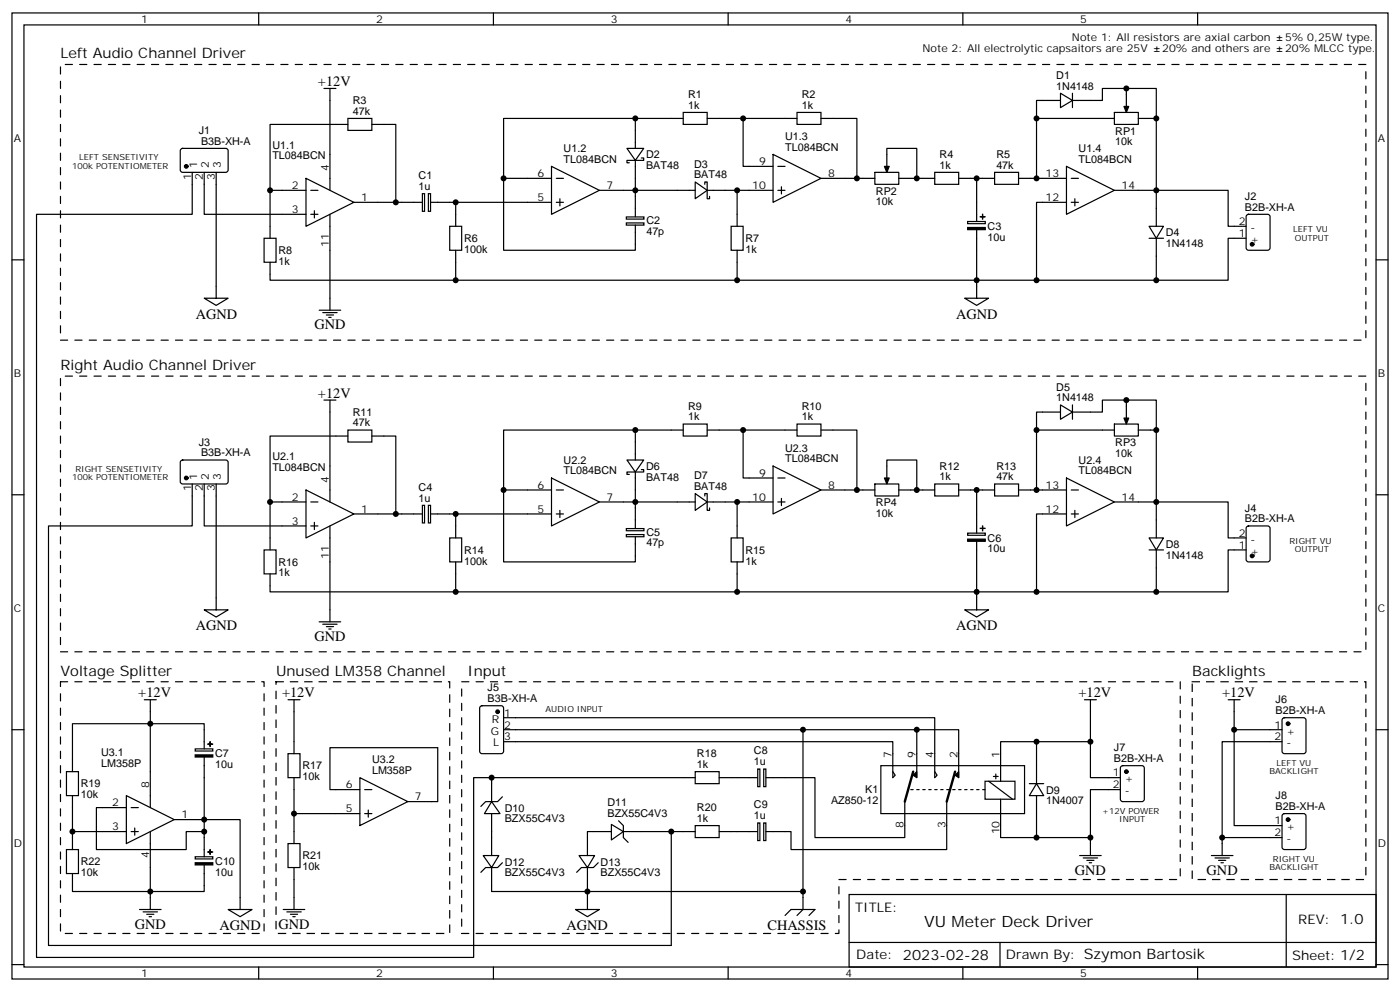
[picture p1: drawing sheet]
<svg xmlns="http://www.w3.org/2000/svg" width="412mm" height="292mm" viewBox="0 0 412 292" stroke-linecap="round" stroke-linejoin="round" font-family="sans-serif">
<g fill="none" stroke="#000" stroke-width=".35">
<path d="M3.5 3.8h405.4v284.3h-405.4zM7.1 7.3h398.2v277.3h-398.2zM76.2 3.8v3.5M145.3 3.8v3.5M214.5 3.8v3.5M283.6 3.8v3.5M352.8 3.8v3.5M95.4 26h3.6M97.2 26v30M102.5 34.9h7v3.5h-7zM102.5 36.6h-22.9v33.5M109.5 36.6h7.1v22.9h7.8"/>
<path d="M187.1 34.9h14.2M201.3 33.1h7v3.5h-7zM208.3 34.9h26.5M218.9 34.9v14.1h8.8M234.8 33.1h7v3.5h-7zM241.8 34.9h10.6v17.6h-10.6M312.4 27.4l3.5 2.2-3.5 2.1zM312.4 29.6h-7.1v5.3M315.9 27.4v4.3M328.3 34.9h-23v17.6h-5.3M328.3 33.1h7v3.5h-7zM331.8 31.3v-5.3h8.8v8.9"/>
<path d="M331.8 26h-7.1v3.6h-8.8M335.3 34.9h5.3v21.1h-12.3M53.3 43.9l.5-.2h13l.4 .7-.1 5.9-.6 .4h-13l-.4-.7v-5.6zM56.6 50.7v12.4h-45.8v218.7h128.7v-52.9h5.3M60.1 50.7v12.4h30M63.7 50.7v37.1M79.6 56h10.5M90.1 52.5l14.1 7-14.1 7.1zM91.5 56h2.2M104.2 59.5h12.4M124.4 57h.7v5.2h-.7zM126.2 57h.6v5.2h-.6z"/>
<path d="M126.8 59.5h7.4v7.1M134.2 59.5h28.3M148.3 52.5v21.2h38.8v-7.4M162.5 49l14.1 7-14.1 7.1zM163.9 52.5h2.1M163.9 59.5h2.1M164.9 58.5v2.1M184.7 43.7h4.9l-2.5 3.5zM187.1 47.2v8.8h-10.5M187.1 43.7v-8.8h-38.8v17.6h14.2M188.9 46.5h.7v.7h-4.9v.7h.7M204.8 53.6l3.5 2.4-3.5 2.5z"/>
<path d="M204.8 56h-17.7v7.8M207.6 54.3v-.7h.7v4.9h.7v-.7M208.3 56h8.8v10.6M217.1 56h10.6M227.7 45.4l14.1 7.1-14.1 7zM229.1 56h2.1M229.1 49h2.1M230.2 55v2.1M252.4 52.5h5.3M257.7 50.7h7.1v3.6h-7.1zM261.2 49v-5.3h8.9v8.8h5.2M264.8 52.5h5.3"/>
<path d="M275.3 50.7h7.1v3.6h-7.1zM282.4 52.5h5.3v12.7M287.7 52.5h5.3M293 50.7h7v3.6h-7zM305.3 52.5h8.8M314.1 59.5h-8.8v23M314.1 49l14.2 7-14.2 7.1zM315.6 52.5h2.1M315.6 59.5h2.1M316.6 58.5v2.1M3.5 76.5h3.6M77.8 70.1h3.5v7.1h-3.5z"/>
<path d="M91.5 63.1h2.2M92.6 62v2.1M97.2 63.1v28.2M132.5 66.6h3.5v7.1h-3.5zM134.2 73.7v8.8M184.5 63.9h5.2v.6h-5.2zM184.5 65.6h5.2v.7h-5.2zM215.4 66.6h3.5v7.1h-3.5zM217.1 73.7v8.8M285 65.2h5.2v.6h-5.2zM287.7 67.7v20.1M338.5 66.6h4.2l-2.1 3.5z"/>
<path d="M338.5 70.1h4.2M340.6 66.6v-10.6h21.2v10.6h5.3M340.6 70.1v12.4h-261v-5.3M367.1 70.1h-5.3v12.4h-21.2M367.3 63.3l.5-.2h5.6l.7 .4v9.5l-.4 .6-5.9 .1-.7-.5v-9.4zM405.3 76.5h3.6M60.1 87.8h7.1l-3.5 2.1zM94 91.3h6.4M95.1 92h4.2M96.1 92.7h2.1M96.8 93.4h.7M284.2 87.8h7l-3.5 2.1z"/>
<path d="M95.4 117.8h3.6M97.2 117.8v29.9M312.4 119.2l3.5 2.1-3.5 2.1zM315.9 119.2v4.2M331.8 117.8h-7.1v3.5h-8.8M53.3 135.6l.5-.2 13 .1 .4 .6-.1 5.9-.6 .5-13-.1-.4-.7v-5.6zM102.5 126.6h7v3.5h-7zM102.5 128.3h-22.9v33.6M109.5 128.3h7.1v23h7.8M184.7 135.4h4.9l-2.5 3.5zM187.1 135.4v-8.8h-38.8v17.6h14.2M187.1 138.9v8.8h-10.5"/>
<path d="M187.1 126.6h14.2M188.9 138.2h.7v.7h-4.9v.7h.7M201.3 124.8h7v3.5h-7zM208.3 126.6h26.5M218.9 126.6v14.1h8.8M227.7 137.2l14.1 7-14.1 7.1zM234.8 124.8h7v3.5h-7zM241.8 126.6h10.6v17.6h-10.6M312.4 121.3h-7.1v5.3M328.3 124.8h7v3.5h-7zM328.3 126.6h-23v17.6h-5.3M331.8 123v-5.2h8.8v8.8"/>
<path d="M335.3 126.6h5.3v21.1h-12.3M3.5 145.6h3.6M56.6 142.5v12.3h-42.3v123.5h183.4v-33.5M60.1 142.5v12.3h30M63.7 142.5v37M79.6 147.7h10.5M90.1 144.2l14.1 7.1-14.1 7zM91.5 147.7h2.2M91.5 154.8h2.2M92.6 153.7v2.2M97.2 154.8v28.2M104.2 151.3h12.4"/>
<path d="M124.4 148.7h.7v5.2h-.7zM126.2 148.7h.6v5.2h-.6zM126.8 151.3h7.4v7M132.5 158.3h3.5v7.1h-3.5zM134.2 151.3h28.3M148.3 144.2v21.2h38.8v-7.4M162.5 140.7l14.1 7-14.1 7.1zM163.9 151.3h2.1M163.9 144.2h2.1M164.9 150.2v2.1M184.5 155.6h5.2v.6h-5.2zM184.5 157.3h5.2v.7h-5.2z"/>
<path d="M204.8 145.3l3.5 2.4-3.5 2.5zM204.8 147.7h-17.7v7.8M207.6 146v-.7h.7v4.9h.7v-.7M208.3 147.7h8.8v10.6M215.4 158.3h3.5v7.1h-3.5zM217.1 147.7h10.6M229.1 147.7h2.1M229.1 140.7h2.1M230.2 146.7v2.1M252.4 144.2h5.3M257.7 142.5h7.1v3.5h-7.1zM261.2 140.7v-5.3h8.9v8.8h5.2"/>
<path d="M264.8 144.2h5.3M275.3 142.5h7.1v3.5h-7.1zM282.4 144.2h5.3v12.7M285 156.9h5.2v.7h-5.2zM287.7 159.4v20.1M287.7 144.2h5.3M293 142.5h7v3.5h-7zM305.3 144.2h8.8M314.1 140.7l14.2 7-14.2 7.1zM314.1 151.3h-8.8v22.9M315.6 151.3h2.1M315.6 144.2h2.1"/>
<path d="M316.6 150.2v2.1M338.5 158.3h4.2l-2.1 3.6zM340.6 158.3v-10.6h21.2v10.6h5.3M367.3 155l.5-.2h5.6l.7 .4v9.5l-.4 .6-5.9 .1-.7-.5v-9.4zM405.3 145.6h3.6M60.1 179.5h7.1l-3.5 2.1zM77.8 161.9h3.5v7h-3.5zM134.2 165.4v8.8M217.1 165.4v8.8M284.2 179.5h7l-3.5 2.1zM338.5 161.9h4.2M340.6 161.9v12.3h-261v-5.3"/>
<path d="M367.1 161.9h-5.3v12.3h-21.2M94 183h6.4M95.1 183.7h4.2M96.1 184.4h2.1M96.8 185.1h.7M3.5 214.8h3.6M42.5 206h3.5M44.3 206v31.7M84.8 206h3.6M86.6 206v15.8M141.5 207.9l.5-.2h5.6l.7 .4v13l-.4 .7h-5.9l-.7-.4v-13zM148.3 211.2h127v17.7l.7-.7-.7-1.1"/>
<path d="M148.3 214.8h121.8v14.1M148.3 218.3h114.7v10.6l.7-.7-.7-1.1M236.5 214.8v52.9l-1.7 1.8M270.1 214.8h12.3v14.1M305.3 218.3h15.9M319.4 206h3.6M321.2 206v22.9h8.8M361.8 206h3.5M363.5 206v37h14.1M363.5 214.8h14.1M377.6 218.3h-17.6v28.2M377.9 211.4l.5-.2h5.6l.6 .5 .1 9.4-.5 .7h-5.8l-.7-.4-.1-9.5z"/>
<path d="M405.3 214.8h3.6M19.6 227.1h3.5v7.1h-3.5zM21.3 234.2v10.6M37.2 234.2l14.1 7-14.1 7.1zM37.2 237.7h-8.8v12.3h26.5v-5.2h5.2M38.6 237.7h2.1M57.5 220.4h5.2v.7h-5.2zM60.1 220.4v-7.4h-38.8v14.1M60.1 222.9v18.3h10.6v26.5M84.8 221.8h3.6v7.1h-3.6zM86.6 228.9v10.6M106 232.4h-8.8v-12.3h31.7v15.8h-8.8"/>
<path d="M106 239.5h-19.4v8.8M106 228.9l14.1 7-14.1 7.1zM107.4 232.4h2.1M107.4 239.5h2.1M108.5 238.4v2.1M144.8 235.9l2.5 3.6h-4.6zM144.8 239.5v12.3M148 234.5l-1.4 1.4h-3.5l-1.5 1.4M204.8 227.1h7v3.5h-7zM204.8 228.9h-60v7M211.8 228.9h11.3M223.2 226.3h.6v5.2h-.6z"/>
<path d="M225 226.3h.6v5.2h-.6zM225.6 228.9h14.5v17.6h26.4v-10.6M259.5 225.4h42.3v14.1h-42.3zM268.3 232.4h.7M270.1 232.4h.7M271.8 232.4h.7M273.6 232.4h.7M275.3 232.4h.7M277.1 232.4h.7M278.9 235.9v14.1h-45.9v-5.2h-7.4M278.9 232.4h.7M280.6 232.4h.7"/>
<path d="M282.4 232.4h.7M284.2 232.4h.7M285.9 232.4h.7M287.7 232.4h.7M289.5 232.4h.7M290.2 229.9h8.8v5.3h-8.8zM291.2 229.9l7.1 5.3M292.6 228.5h1.4M293.3 227.8v1.4M294.7 235.2v11.3h26.5M294.7 229.9v-11.6h10.6v12.3M303.2 230.6h4.2"/>
<path d="M305.3 230.6l2.1 3.6h-4.2zM305.3 234.2v12.3M330 232.4h-8.8v19.4M330.3 225.6l.4-.2h5.7l.6 .4 .1 9.4-.5 .7h-5.9l-.6-.4-.1-9.4zM377.9 239.7l.5-.2h5.6l.6 .4 .1 9.4-.5 .7h-5.8l-.7-.4-.1-9.4zM19.6 250h3.5v7.1h-3.5zM37.2 244.8h-15.9v5.2M38.6 244.8h2.1M39.7 243.7v2.1M44.3 244.8v17.6h-23v-5.3M51.3 241.2h8.8v11M57.5 252.2h5.2v.6h-5.2z"/>
<path d="M60.1 254.6v7.8h-15.8v5.3M84.8 248.3h3.6v7h-3.6zM86.6 255.3v12.4M142.3 251.8h4.6l-2.1 3.5zM144.8 255.3v7.1h91.7M148 253.9l-1.4 1.4h-3.5l-1.5 1.5M170.6 251.8h4.6l-2.2 3.5zM173 255.3v12.4M176.2 253.9l-1.4 1.4h-3.5l-1.4 1.5M180.1 242.6l3.5 2.2-3.5 2.4zM180.1 244.8h-7.1v7M182.2 241.6l1.4 1.4v3.5l1.4 1.4"/>
<path d="M183.6 244.8h21.2M204.8 243h7v3.5h-7zM211.8 244.8h11.3M223.2 242.2h.6v5.2h-.6zM225 242.2h.6v5.2h-.6zM318 251.8h6.4M319.1 252.5h4.2M320.1 253.2h2.2M320.9 253.9h.7M356.8 251.8h6.4M357.9 252.5h4.2M359 253.2h2.1"/>
<path d="M359.7 253.9h.7M377.6 246.5h-17.6v5.3M41.1 267.7h6.3M42.2 268.4h4.2M43.2 269.1h2.1M43.9 269.8h.7M67.2 267.7h7.1l-3.6 2.1zM83.4 267.7h6.4M84.5 268.4h4.2M85.5 269.1h2.2M86.3 269.8h.7M169.5 267.7h7.1l-3.6 2.1z"/>
<path d="M231.2 269.5l1.8-1.8h7.1l-1.8 1.8M250.1 263.3h155.2v21.3h-155.2zM250.1 277.4h155.2M294.6 277.4v7.2M378.9 263.3v21.1M3.5 283.9h3.6M76.2 284.6v3.5M145.3 284.6v3.5M214.5 284.6v3.5M283.6 284.6v3.5M352.8 284.6v3.5M405.3 283.9h3.6"/>
</g>
<path d="M402.3 19h-384.5v81.1h384.5v-81.1M402.3 110.7h-384.5v81.1h384.5v-81.1M17.8 200.7h60v74h-60v-74M81.3 200.7h51.2v74h-51.2zM351.2 200.7h51.1v58.2h-51.1zM136 274.7h111.1v-15.8h100.6v-58.2h-211.7v74" fill="none" stroke="#000" stroke-width=".35" stroke-dasharray="2.1 2.1"/>
<path d="M269 227.1l-2.5 8.8M281.3 227.1l-2.4 8.8" fill="none" stroke="#000" stroke-width=".71"/>
<g fill="#000" stroke="#000" stroke-width=".35">
<path d="M331.1 31.3h1.4l-.7 1.8zM260.5 49h1.4l-.7 1.7zM285 67h5.2v.6h-5.2zM288.7 63.8h1.5zM289.4 63.1l.1 1.4zM331.1 123h1.4l-.7 1.8zM260.5 140.7h1.4l-.7 1.8zM285 158.7h5.2v.6h-5.2zM288.7 155.5h1.5zM289.4 154.8l.1 1.4zM61.2 219h1.4zM61.9 218.3v1.4z"/>
<path d="M57.5 222.2h5.2v.6h-5.2zM269 228.2l1.1-1.1v1.8zM281.3 228.2l1.1-1.1v1.8zM57.5 253.9h5.2v.7h-5.2zM61.2 250.8h1.4zM61.9 250v1.5z"/>
<circle cx="54.9" cy="49" r=".53"/>
<circle cx="368.8" cy="71.9" r=".53"/>
<circle cx="54.9" cy="140.7" r=".53"/>
<circle cx="368.8" cy="163.6" r=".53"/>
<circle cx="146.6" cy="209.5" r=".53"/>
<circle cx="379.4" cy="213" r=".53"/>
<circle cx="331.8" cy="227.1" r=".53"/>
<circle cx="379.4" cy="241.2" r=".53"/>
</g>
<g fill="#000">
<circle cx="187.1" cy="34.9" r=".88"/>
<circle cx="218.9" cy="34.9" r=".88"/>
<circle cx="305.3" cy="34.9" r=".88"/>
<circle cx="331.8" cy="26" r=".88"/>
<circle cx="340.6" cy="34.9" r=".88"/>
<circle cx="79.6" cy="56" r=".88"/>
<circle cx="116.6" cy="59.5" r=".88"/>
<circle cx="134.2" cy="59.5" r=".88"/>
<circle cx="148.3" cy="52.5" r=".88"/>
<circle cx="187.1" cy="56" r=".88"/>
<circle cx="217.1" cy="56" r=".88"/>
<circle cx="252.4" cy="52.5" r=".88"/>
<circle cx="270.1" cy="52.5" r=".88"/>
<circle cx="287.7" cy="52.5" r=".88"/>
<circle cx="305.3" cy="52.5" r=".88"/>
<circle cx="340.6" cy="56" r=".88"/>
<circle cx="134.2" cy="82.5" r=".88"/>
<circle cx="217.1" cy="82.5" r=".88"/>
<circle cx="287.7" cy="82.5" r=".88"/>
<circle cx="305.3" cy="82.5" r=".88"/>
<circle cx="340.6" cy="82.5" r=".88"/>
<circle cx="331.8" cy="117.8" r=".88"/>
<circle cx="187.1" cy="126.6" r=".88"/>
<circle cx="218.9" cy="126.6" r=".88"/>
<circle cx="305.3" cy="126.6" r=".88"/>
<circle cx="340.6" cy="126.6" r=".88"/>
<circle cx="79.6" cy="147.7" r=".88"/>
<circle cx="116.6" cy="151.3" r=".88"/>
<circle cx="134.2" cy="151.3" r=".88"/>
<circle cx="148.3" cy="144.2" r=".88"/>
<circle cx="187.1" cy="147.7" r=".88"/>
<circle cx="217.1" cy="147.7" r=".88"/>
<circle cx="252.4" cy="144.2" r=".88"/>
<circle cx="270.1" cy="144.2" r=".88"/>
<circle cx="287.7" cy="144.2" r=".88"/>
<circle cx="305.3" cy="144.2" r=".88"/>
<circle cx="340.6" cy="147.7" r=".88"/>
<circle cx="134.2" cy="174.2" r=".88"/>
<circle cx="217.1" cy="174.2" r=".88"/>
<circle cx="287.7" cy="174.2" r=".88"/>
<circle cx="305.3" cy="174.2" r=".88"/>
<circle cx="340.6" cy="174.2" r=".88"/>
<circle cx="44.3" cy="213" r=".88"/>
<circle cx="236.5" cy="214.8" r=".88"/>
<circle cx="270.1" cy="214.8" r=".88"/>
<circle cx="305.3" cy="218.3" r=".88"/>
<circle cx="321.2" cy="218.3" r=".88"/>
<circle cx="363.5" cy="214.8" r=".88"/>
<circle cx="86.6" cy="239.5" r=".88"/>
<circle cx="144.8" cy="228.9" r=".88"/>
<circle cx="21.3" cy="244.8" r=".88"/>
<circle cx="60.1" cy="244.8" r=".88"/>
<circle cx="60.1" cy="241.2" r=".88"/>
<circle cx="197.7" cy="244.8" r=".88"/>
<circle cx="305.3" cy="246.5" r=".88"/>
<circle cx="321.2" cy="246.5" r=".88"/>
<circle cx="360" cy="246.5" r=".88"/>
<circle cx="44.3" cy="262.4" r=".88"/>
<circle cx="173" cy="262.4" r=".88"/>
<circle cx="236.5" cy="262.4" r=".88"/>
</g>
<text font-size="4.6" x="272.2" y="272.8">VU Meter Deck Driver</text>
<g font-size="4.2">
<text x="17.8" y="17.2">Left Audio Channel Driver</text>
<text x="93.7" y="25.3">+12V</text>
<text x="57.7" y="93.8">AGND</text>
<text x="281.7" y="93.8">AGND</text>
<text x="92.6" y="96.9">GND</text>
<text x="17.8" y="108.9">Right Audio Channel Driver</text>
<text x="93.7" y="117.1">+12V</text>
<text x="57.7" y="185.5">AGND</text>
<text x="281.7" y="185.5">AGND</text>
<text x="92.6" y="188.7">GND</text>
<text x="17.8" y="198.9">Voltage Splitter</text>
<text x="81.3" y="198.9">Unused LM358 Channel</text>
<text x="137.8" y="198.9">Input</text>
<text x="351.2" y="198.9">Backlights</text>
<text x="40.7" y="205.2">+12V</text>
<text x="83.1" y="205.2">+12V</text>
<text x="317.7" y="205.2">+12V</text>
<text x="360" y="205.2">+12V</text>
<text x="316.6" y="257.5">GND</text>
<text x="355.4" y="257.5">GND</text>
<text x="39.7" y="273.3">GND</text>
<text x="64.6" y="273.8">AGND</text>
<text x="82" y="273.3">GND</text>
<text x="166.9" y="273.9">AGND</text>
<text x="226.1" y="273.7">CHASSIS</text>
</g>
<g font-size="3.9">
<text x="251.9" y="268.4">TITLE:</text>
<text x="382.4" y="272.1">REV: 1.0</text>
<text x="252.2" y="282.3">Date: 2023-02-28</text>
<text x="296.3" y="282.3">Drawn By: Szymon Bartosik</text>
<text x="380.6" y="282.7">Sheet: 1/2</text>
</g>
<g font-size="3.2">
<text x="41.6" y="6.8">1</text>
<text x="110.8" y="6.8">2</text>
<text x="179.9" y="6.8">3</text>
<text x="249.1" y="6.8">4</text>
<text x="315.8" y="11.9">Note 1: All resistors are axial carbon</text>
<text x="318.2" y="6.8">5</text>
<text x="378.5" y="11.9">5% 0,25W type.</text>
<text x="271.8" y="15.5">Note 2: All electrolytic capsaitors are 25V</text>
<text x="342.4" y="15.5">20% and others are</text>
<text x="378.6" y="15.5">20% MLCC type.</text>
<text x="311.1" y="23.2">D1</text>
<text x="202.7" y="28.9">R1</text>
<text x="236.2" y="28.9">R2</text>
<text x="311.1" y="26.4">1N4148</text>
<text x="103.9" y="33.8">47k</text>
<text x="103.9" y="30.7">R3</text>
<text x="202.7" y="32">1k</text>
<text x="236.2" y="32">1k</text>
<text x="4.1" y="41.9">A</text>
<text x="58.5" y="39.4">J1</text>
<text x="231.3" y="41.2">U1.3</text>
<text x="328.5" y="39.6">RP1</text>
<text x="405.9" y="41.9">A</text>
<text x="59.2" y="42.6">B3B-XH-A</text>
<text x="80.2" y="46.9">TL084BCN</text>
<text x="80.2" y="43.7">U1.1</text>
<text x="166" y="47.9">TL084BCN</text>
<text x="166" y="44.7">U1.2</text>
<text x="190.3" y="46.6">D2</text>
<text x="231.3" y="44.4">TL084BCN</text>
<text x="276.8" y="46.6">R4</text>
<text x="293.5" y="46.5">R5</text>
<text x="317.7" y="47.9">TL084BCN</text>
<text x="317.7" y="44.7">U1.4</text>
<text x="328.5" y="42.8">10k</text>
<text x="56.3" y="52.9" transform="rotate(-90 56.3 52.9)">1</text>
<text x="58" y="49.4" transform="rotate(-90 58 49.4)">1</text>
<text x="59.8" y="52.9" transform="rotate(-90 59.8 52.9)">2</text>
<text x="61.6" y="49.4" transform="rotate(-90 61.6 49.4)">2</text>
<text x="63.3" y="52.9" transform="rotate(-90 63.3 52.9)">3</text>
<text x="65.1" y="49.4" transform="rotate(-90 65.1 49.4)">3</text>
<text x="96.8" y="50.4" transform="rotate(-90 96.8 50.4)">4</text>
<text x="123.3" y="52.7">C1</text>
<text x="158.3" y="52.1">6</text>
<text x="190.3" y="49.7">BAT48</text>
<text x="204.4" y="52.5">BAT48</text>
<text x="204.4" y="49.4">D3</text>
<text x="223.6" y="48.6">9</text>
<text x="243.9" y="52.1">8</text>
<text x="276.8" y="49.7">1k</text>
<text x="293.5" y="49.7">47k</text>
<text x="308" y="52.1">13</text>
<text x="86" y="55.7">2</text>
<text x="106.4" y="59.2">1</text>
<text x="123.3" y="56">1u</text>
<text x="158.3" y="59.2">5</text>
<text x="178.7" y="55.7">7</text>
<text x="221.6" y="55.7">10</text>
<text x="258" y="57.3">RP2</text>
<text x="308" y="59.2">12</text>
<text x="330.4" y="55.7">14</text>
<text x="366.7" y="58.8">J2</text>
<text x="86" y="62.7">3</text>
<text x="190.4" y="65.9">C2</text>
<text x="258" y="60.4">10k</text>
<text x="366.7" y="62">B2B-XH-A</text>
<text x="136.7" y="71.3">R6</text>
<text x="190.4" y="69.1">47p</text>
<text x="219.6" y="71.2">R7</text>
<text x="290.9" y="70.8">10u</text>
<text x="290.9" y="67.7">C3</text>
<text x="343.4" y="69.5">D4</text>
<text x="364.9" y="69.8">1</text>
<text x="364.9" y="66.3">2</text>
<text x="368.4" y="71.5">+</text>
<text x="368.4" y="68">-</text>
<text x="82" y="78">1k</text>
<text x="82" y="74.8">R8</text>
<text x="96.8" y="72.8" transform="rotate(-90 96.8 72.8)">11</text>
<text x="136.7" y="74.5">100k</text>
<text x="219.6" y="74.5">1k</text>
<text x="343.4" y="72.7">1N4148</text>
<text x="4.1" y="111.1">B</text>
<text x="405.9" y="111.1">B</text>
<text x="311.1" y="118.1">1N4148</text>
<text x="311.1" y="114.9">D5</text>
<text x="103.9" y="125.5">47k</text>
<text x="103.9" y="122.4">R11</text>
<text x="202.7" y="123.8">1k</text>
<text x="202.7" y="120.6">R9</text>
<text x="236.2" y="123.8">1k</text>
<text x="236.2" y="120.6">R10</text>
<text x="58.5" y="131.2">J3</text>
<text x="328.5" y="131.3">RP3</text>
<text x="59.2" y="134.3">B3B-XH-A</text>
<text x="80.2" y="135.5">U2.1</text>
<text x="166" y="136.5">U2.2</text>
<text x="231.3" y="136.1">TL084BCN</text>
<text x="231.3" y="132.9">U2.3</text>
<text x="317.7" y="136.5">U2.4</text>
<text x="328.5" y="134.5">10k</text>
<text x="58" y="141.1" transform="rotate(-90 58 141.1)">1</text>
<text x="61.6" y="141.1" transform="rotate(-90 61.6 141.1)">2</text>
<text x="65.1" y="141.1" transform="rotate(-90 65.1 141.1)">3</text>
<text x="80.2" y="138.6">TL084BCN</text>
<text x="96.8" y="142.1" transform="rotate(-90 96.8 142.1)">4</text>
<text x="158.3" y="143.9">6</text>
<text x="166" y="139.6">TL084BCN</text>
<text x="190.3" y="141.5">BAT48</text>
<text x="190.3" y="138.3">D6</text>
<text x="204.4" y="141.1">D7</text>
<text x="223.6" y="140.3">9</text>
<text x="243.9" y="143.9">8</text>
<text x="276.8" y="141.4">1k</text>
<text x="276.8" y="138.3">R12</text>
<text x="293.5" y="141.4">47k</text>
<text x="293.5" y="138.2">R13</text>
<text x="308" y="143.9">13</text>
<text x="317.7" y="139.6">TL084BCN</text>
<text x="56.3" y="144.6" transform="rotate(-90 56.3 144.6)">1</text>
<text x="59.8" y="144.6" transform="rotate(-90 59.8 144.6)">2</text>
<text x="63.3" y="144.6" transform="rotate(-90 63.3 144.6)">3</text>
<text x="86" y="147.4">2</text>
<text x="123.3" y="147.7">1u</text>
<text x="123.3" y="144.4">C4</text>
<text x="178.7" y="147.4">7</text>
<text x="204.4" y="144.2">BAT48</text>
<text x="221.6" y="147.4">10</text>
<text x="258" y="149">RP4</text>
<text x="330.4" y="147.4">14</text>
<text x="86" y="154.4">3</text>
<text x="106.4" y="150.9">1</text>
<text x="158.3" y="150.9">5</text>
<text x="258" y="152.2">10k</text>
<text x="308" y="150.9">12</text>
<text x="366.7" y="153.7">B2B-XH-A</text>
<text x="366.7" y="150.6">J4</text>
<text x="190.4" y="160.8">47p</text>
<text x="190.4" y="157.6">C5</text>
<text x="290.9" y="159.4">C6</text>
<text x="343.4" y="161.3">D8</text>
<text x="364.9" y="161.5">1</text>
<text x="364.9" y="158">2</text>
<text x="368.4" y="159.7">-</text>
<text x="82" y="166.6">R16</text>
<text x="96.8" y="164.5" transform="rotate(-90 96.8 164.5)">11</text>
<text x="136.7" y="166.2">100k</text>
<text x="136.7" y="163">R14</text>
<text x="219.6" y="166.2">1k</text>
<text x="219.6" y="163">R15</text>
<text x="290.9" y="162.6">10u</text>
<text x="343.4" y="164.4">1N4148</text>
<text x="368.4" y="163.3">+</text>
<text x="82" y="169.7">1k</text>
<text x="4.1" y="180.2">C</text>
<text x="405.9" y="180.2">C</text>
<text x="143.6" y="203.4">J5</text>
<text x="143.6" y="206.7">B3B-XH-A</text>
<text x="375.8" y="206.9">J6</text>
<text x="144.8" y="212.7">R</text>
<text x="148.5" y="210.9">1</text>
<text x="148.5" y="214.4">2</text>
<text x="375.5" y="214.4">1</text>
<text x="375.8" y="210.1">B2B-XH-A</text>
<text x="144.6" y="216.2">G</text>
<text x="145.3" y="219.7">L</text>
<text x="148.5" y="217.9">3</text>
<text x="328.1" y="221">J7</text>
<text x="375.5" y="217.9">2</text>
<text x="379" y="216.2">+</text>
<text x="379" y="219.7">-</text>
<text x="29.8" y="225.7">LM358P</text>
<text x="29.8" y="222.5">U3.1</text>
<text x="63.4" y="226.1">10u</text>
<text x="63.4" y="222.9">C7</text>
<text x="89.1" y="226.5">R17</text>
<text x="109.6" y="227.8">LM358P</text>
<text x="109.6" y="224.6">U3.2</text>
<text x="205.3" y="226.1">1k</text>
<text x="205.3" y="222.9">R18</text>
<text x="222.1" y="225.3">1u</text>
<text x="222.1" y="222.1">C8</text>
<text x="262.6" y="223.2" transform="rotate(-90 262.6 223.2)">7</text>
<text x="269.7" y="223.2" transform="rotate(-90 269.7 223.2)">9</text>
<text x="275" y="223.2" transform="rotate(-90 275 223.2)">4</text>
<text x="282" y="223.2" transform="rotate(-90 282 223.2)">2</text>
<text x="294.4" y="223.2" transform="rotate(-90 294.4 223.2)">1</text>
<text x="328.1" y="224.2">B2B-XH-A</text>
<text x="23.8" y="231.8">R19</text>
<text x="43.9" y="232.1" transform="rotate(-90 43.9 232.1)">8</text>
<text x="89.1" y="229.7">10k</text>
<text x="101.9" y="232.1">6</text>
<text x="254.9" y="233.5">K1</text>
<text x="308.2" y="233.6">D9</text>
<text x="327.8" y="228.5">1</text>
<text x="327.8" y="232.1">2</text>
<text x="331.3" y="230.3">+</text>
<text x="331.3" y="233.8">-</text>
<text x="23.8" y="235">10k</text>
<text x="33.1" y="237.3">2</text>
<text x="101.9" y="239.1">5</text>
<text x="122.2" y="235.6">7</text>
<text x="148.7" y="238.9">D10</text>
<text x="179" y="237.3">D11</text>
<text x="205.3" y="238.8">R20</text>
<text x="222.1" y="237.9">C9</text>
<text x="244.8" y="236.8">AZ850-12</text>
<text x="308.2" y="236.7">1N4007</text>
<text x="375.8" y="238.3">B2B-XH-A</text>
<text x="375.8" y="235.1">J8</text>
<text x="33.1" y="244.4">3</text>
<text x="53.4" y="240.9">1</text>
<text x="148.7" y="242">BZX55C4V3</text>
<text x="179" y="240.5">BZX55C4V3</text>
<text x="205.3" y="241.9">1k</text>
<text x="222.1" y="241.2">1u</text>
<text x="266.2" y="243.6" transform="rotate(-90 266.2 243.6)">8</text>
<text x="278.5" y="243.6" transform="rotate(-90 278.5 243.6)">3</text>
<text x="294.4" y="245.6" transform="rotate(-90 294.4 245.6)">10</text>
<text x="375.5" y="242.6">1</text>
<text x="379" y="244.4">+</text>
<text x="4.1" y="249.3">D</text>
<text x="375.5" y="246.2">2</text>
<text x="379" y="247.9">-</text>
<text x="405.9" y="249.3">D</text>
<text x="23.8" y="257.9">10k</text>
<text x="23.8" y="254.7">R22</text>
<text x="43.9" y="252.4" transform="rotate(-90 43.9 252.4)">4</text>
<text x="63.4" y="257.9">10u</text>
<text x="63.4" y="254.7">C10</text>
<text x="89.1" y="256.1">10k</text>
<text x="89.1" y="252.9">R21</text>
<text x="148.7" y="257.8">BZX55C4V3</text>
<text x="148.7" y="254.8">D12</text>
<text x="176.9" y="257.8">BZX55C4V3</text>
<text x="176.9" y="254.8">D13</text>
<text x="41.6" y="287.6">1</text>
<text x="110.8" y="287.6">2</text>
<text x="179.9" y="287.6">3</text>
<text x="249.1" y="287.6">4</text>
<text x="318.2" y="287.6">5</text>
</g>
<g font-size="2.5">
<text x="23.3" y="47.2">LEFT SENSETIVITY</text>
<text x="21.3" y="49.7">100k POTENTIOMETER</text>
<text x="380.9" y="68.4">LEFT VU</text>
<text x="381.4" y="70.8">OUTPUT</text>
<text x="21.3" y="141.4">100k POTENTIOMETER</text>
<text x="22.2" y="138.9">RIGHT SENSETIVITY</text>
<text x="379.8" y="160.1">RIGHT VU</text>
<text x="381.4" y="162.6">OUTPUT</text>
<text x="160.7" y="209.5">AUDIO INPUT</text>
<text x="373.9" y="227.8">BACKLIGHT</text>
<text x="376.1" y="225.4">LEFT VU</text>
<text x="324.7" y="239.5">+12V POWER</text>
<text x="329.7" y="241.9">INPUT</text>
<text x="373.9" y="256">BACKLIGHT</text>
<text x="375" y="253.6">RIGHT VU</text>
</g>
</svg>
